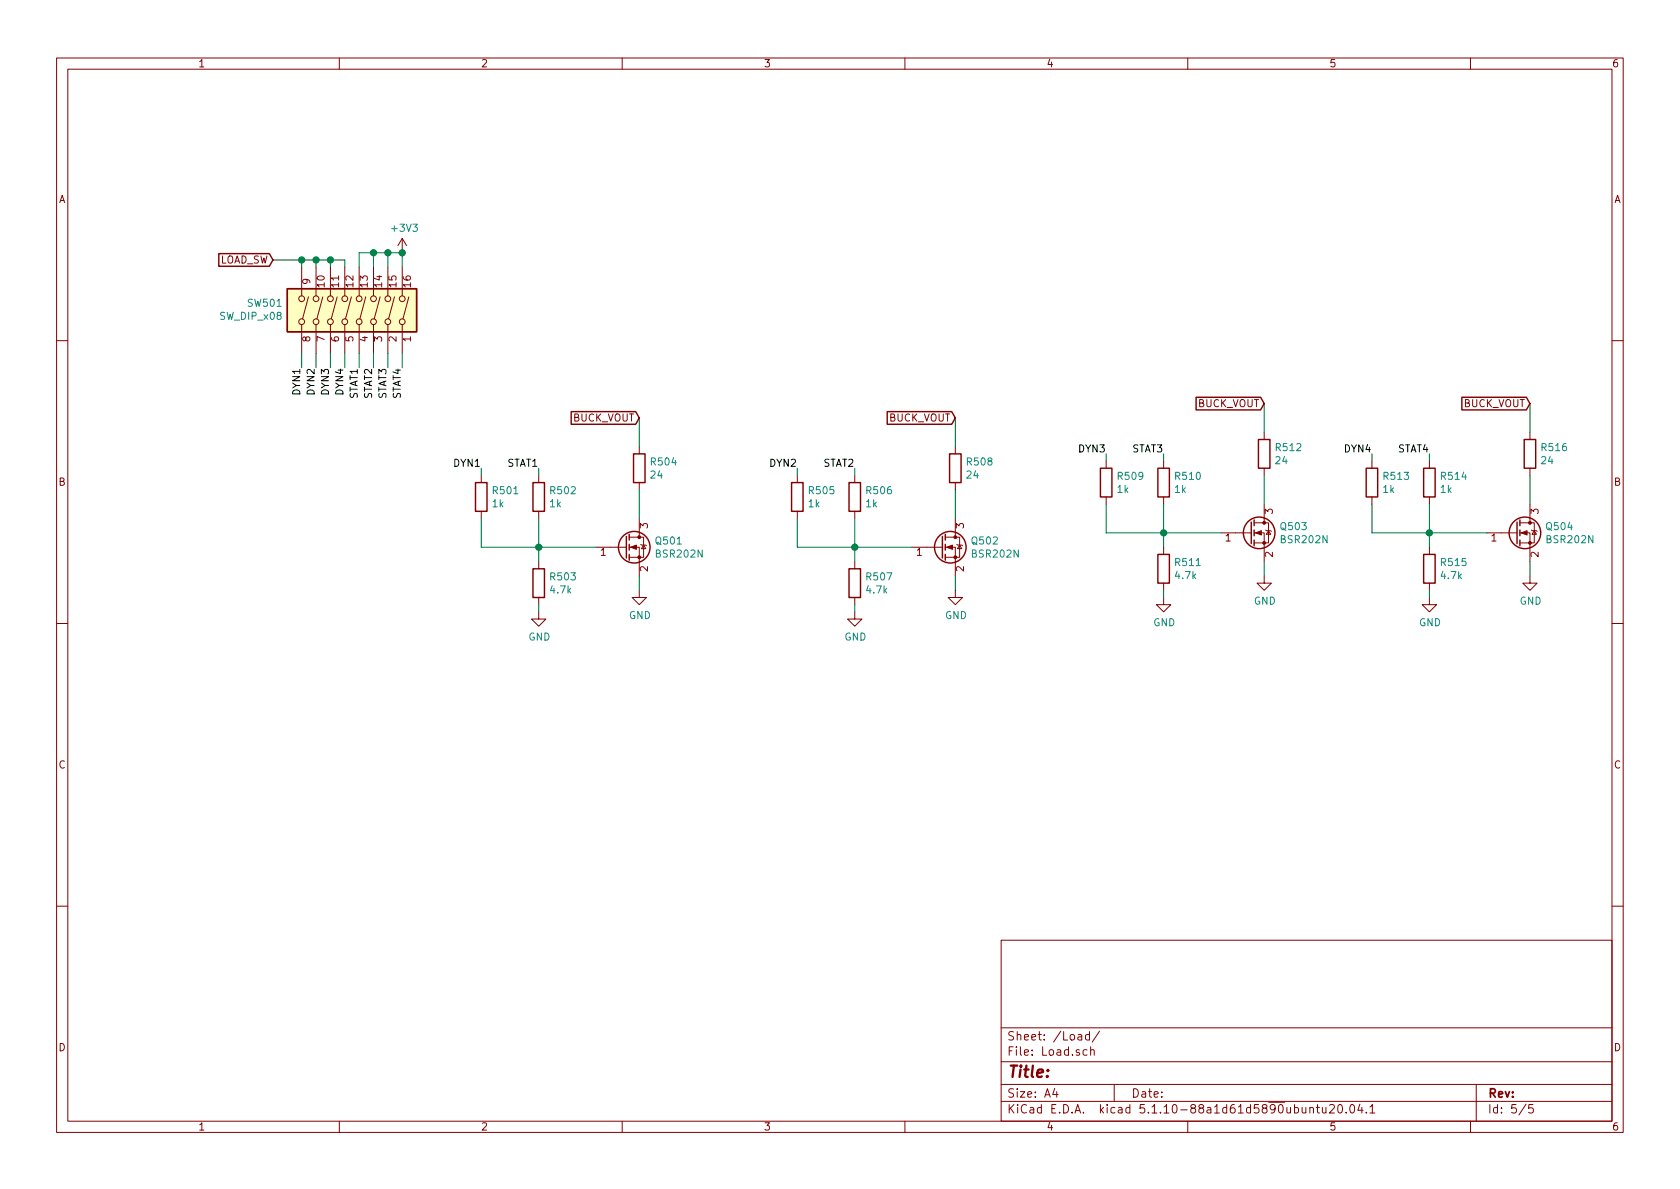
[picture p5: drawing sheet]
<svg xmlns="http://www.w3.org/2000/svg" width="297mm" height="210mm" viewBox="0 0 297 210" stroke-linecap="round" stroke-linejoin="round" font-family="sans-serif">
<g fill="none" stroke="#840000" stroke-width=".18">
<path d="M10 10.3h277v189.9h-277zM12 12.2h273v186.1h-273zM60 10.3v1.9M110 10.3v1.9M160 10.3v1.9M210 10.3v1.9M260 10.3v1.9M53.3 47.2v5.1M53.3 57.4v5.1M54.5 52.5l-1 3.9M55.9 47.2v5.1M55.9 57.4v5.1"/>
<path d="M57.1 52.5l-1.1 3.9M58.4 47.2v5.1M58.4 57.4v5.1M59.6 52.5l-1 3.9M61 47.2v5.1M61 57.4v5.1M62.1 52.5l-1 3.9M63.5 47.2v5.1M63.5 57.4v5.1M64.7 52.5l-1.1 3.9M66 47.2v5.1M66 57.4v5.1"/>
<path d="M67.2 52.5l-1 3.9M68.6 47.2v5.1M68.6 57.4v5.1M69.7 52.5l-1 3.9M71.1 42.2l-.7 1.2M71.1 42.2v2.5M71.1 47.2v5.1M71.1 57.4v5.1M71.1 42.2l.8 1.2M72.3 52.5l-1.1 3.9M10 60.2h2M113 79v1.3"/>
<path d="M168.9 79v1.3M223.5 76.4v1.3M270.5 76.4v1.3M285 60.2h2M85.1 84.1v1.2M85.1 90.4v1.3M95.2 84.1v1.2M95.2 90.4v1.3M95.2 99.3v1.3M105.4 96.8h5.3M111.3 96.8h1.7v5M111.3 95h2.5v3.5h-2.5"/>
<path d="M113 85.3v1.3M113 91.7v3.3M113.3 96.3l.1 .1h.8l.1 .1M113.8 96.4l.4 .6h-.8zM141 84.1v1.2M141 90.4v1.3M151.1 84.1v1.2M151.1 90.4v1.3M151.1 99.3v1.3M161.3 96.8h5.3M167.1 96.8h1.8v5M167.1 95h2.6v3.5h-2.6"/>
<path d="M168.9 85.3v1.3M168.9 91.7v3.3M169.2 96.3l.1 .1h.8l.1 .1M169.7 96.4l.4 .6h-.8zM195.6 81.5v1.3M195.6 87.9v1.2M205.7 81.5v1.3M205.7 87.9v1.2M205.7 96.8v1.2M215.9 94.2h5.3M221.7 94.2h1.8v5.1M221.7 92.5h2.6v3.5h-2.6"/>
<path d="M223.5 82.8v1.3M223.5 89.1v3.4M223.8 93.7l.1 .1h.8l.1 .2M224.3 93.8l.4 .7h-.8zM242.6 81.5v1.3M242.6 87.9v1.2M252.7 81.5v1.3M252.7 87.9v1.2M252.7 96.8v1.2M262.9 94.2h5.3M268.7 94.2h1.8v5.1M268.7 92.5h2.6v3.5h-2.6"/>
<path d="M270.5 82.8v1.3M270.5 89.1v3.4M270.8 93.7l.1 .1h.8l.1 .2M271.3 93.8l.4 .7h-.8zM10 110.3h2M95.2 108.2v1.3h1.3l-1.3 1.2-1.2-1.2h1.2M95.2 105.7v1.2M113 104.4v1.3h1.3l-1.3 1.2-1.2-1.2h1.2M151.1 108.2v1.3h1.3l-1.3 1.2-1.2-1.2h1.2M151.1 105.7v1.2M168.9 104.4v1.3h1.3l-1.3 1.2-1.3-1.2h1.3M205.7 105.7v1.2h1.3l-1.3 1.3-1.2-1.3h1.2"/>
<path d="M205.7 103.1v1.3M223.5 101.8v1.3h1.3l-1.3 1.3-1.3-1.3h1.3M252.7 105.7v1.2h1.3l-1.3 1.3-1.2-1.3h1.2M252.7 103.1v1.3M270.5 101.8v1.3h1.3l-1.3 1.3-1.3-1.3h1.3M285 110.3h2M10 160.2h2M177 166.3h108v32h-108zM285 160.2h2M60 198.3v1.9M110 198.3v1.9M160 198.3v1.9"/>
<path d="M177 194.8h108M177 191.8h108M177 187.8h108M177 181.8h108M186.5 192.5l-.4 1h1M186.8 193v1M190.6 183h.6l.1 .9M191.3 183.3l-.5 .1-.2 .2 .2 .3 .5-.1M192.2 185.7l-.4-.1-.3 .3 .1 .6h.6M192.6 183l-.4-.1-.3 .3 .1 .6 .2 .1 .4-.1M192.6 182.4v1.5M192.8 185.7l.3-.1 .3 .1 .1 .9"/>
<path d="M192.8 185.1v1.5M194.4 182.3l-1.3 2M197 191.8v3M210 198.3v1.9M231.6 196l.2-.2 .4 .1v.9M231.6 195.8v1M232.7 195.8h.6M232.9 195.3v1.3l.4 .2M233.8 195.8l.1 .9 .3 .1 .2-.1M234.4 195.8v1M235.1 195.5l.2-.2h.4l.2 .5-.9 1h.9M236.7 195.4l.3-.1a.94 .94 0 0 1 0 1.5h-.1a1 1 0 0 1-.2-1.4z"/>
<path d="M238 196.7v.1M238.8 195.5l.3-.2a.94 .94 0 0 1 0 1.5 .82 .82 0 0 1-.3-1.3zM240.4 195.2l-.3 1.1h.9M240.8 195.8v1M241.6 196.7v.1M242.2 195.8l.4-.5v1.5M242.2 196.8h.9M260 198.3v1.9M261 191.8v6.5M269.8 195.2l-1.2 2M271 195.3h-.7v.7l.2-.1 .5 .1 .1 .2-.1 .5-.2 .1-.5-.1"/>
<circle cx="53.3" cy="56.9" r=".51"/>
<circle cx="53.3" cy="52.8" r=".51"/>
<circle cx="55.9" cy="52.8" r=".51"/>
<circle cx="55.9" cy="56.9" r=".51"/>
<circle cx="58.4" cy="56.9" r=".51"/>
<circle cx="58.4" cy="52.8" r=".51"/>
<circle cx="61" cy="56.9" r=".51"/>
<circle cx="61" cy="52.8" r=".51"/>
<circle cx="63.5" cy="56.9" r=".51"/>
<circle cx="63.5" cy="52.8" r=".51"/>
<circle cx="66" cy="52.8" r=".51"/>
<circle cx="66" cy="56.9" r=".51"/>
<circle cx="68.6" cy="56.9" r=".51"/>
<circle cx="68.6" cy="52.8" r=".51"/>
<circle cx="71.1" cy="56.9" r=".51"/>
<circle cx="71.1" cy="52.8" r=".51"/>
</g>
<g fill="none" stroke="#840000" stroke-width=".25">
<path d="M38.7 44.9h8.9l.7 1.1-.7 1.1h-8.9zM50.8 51h22.9v7.7h-22.9zM101 72.8h11.4l.6 1.1-.6 1.1h-11.4zM156.9 72.8h11.4l.6 1.1-.6 1.1h-11.4zM211.5 70.3h11.4l.6 1.1-.6 1.1h-11.4zM222.5 77.7h2v5.1h-2zM258.5 70.3h11.4l.6 1.1-.6 1.1h-11.4zM269.5 77.7h2v5.1h-2zM84.1 85.3h2v5.1h-2zM94.2 85.3h2.1v5.1h-2.1zM110.7 94.9v3.8M111.3 94.5v1"/>
<path d="M111.3 96.3v1M111.3 98v1.1M112 80.3h2v5h-2zM140 85.3h2v5.1h-2zM150.1 85.3h2v5.1h-2zM166.6 94.9v3.8M167.1 94.5v1M167.1 96.3v1M167.1 98v1.1M167.9 80.3h2v5h-2zM194.6 82.8h2v5.1h-2zM204.7 98h2.1v5.1h-2.1z"/>
<path d="M204.7 82.8h2.1v5.1h-2.1zM221.2 92.3v3.8M221.7 91.9v1.1M221.7 93.7v1M221.7 95.5v1M241.6 82.8h2v5.1h-2zM251.7 82.8h2v5.1h-2zM251.7 98h2v5.1h-2zM268.2 92.3v3.8M268.7 91.9v1.1M268.7 93.7v1M268.7 95.5v1"/>
<path d="M94.2 100.6h2.1v5.1h-2.1zM150.1 100.6h2v5.1h-2z"/>
<circle cx="112.1" cy="96.8" r="2.79"/>
<circle cx="168" cy="96.8" r="2.79"/>
<circle cx="222.6" cy="94.2" r="2.79"/>
<circle cx="269.6" cy="94.2" r="2.79"/>
</g>
<g fill="#840000" stroke="#840000" stroke-width=".18">
<path d="M269 94.2l1-.4v.8z"/>
<path d="M222 94.2l1-.4v.8z"/>
<path d="M167.4 96.8l1-.4v.7z"/>
<path d="M111.5 96.8l1-.4v.7z"/>
<circle cx="270.5" cy="96" r=".25"/>
<circle cx="270.5" cy="92.5" r=".25"/>
<circle cx="223.5" cy="96" r=".25"/>
<circle cx="223.5" cy="92.5" r=".25"/>
<circle cx="168.9" cy="98.5" r=".25"/>
<circle cx="168.9" cy="95" r=".25"/>
<circle cx="113" cy="98.5" r=".25"/>
<circle cx="113" cy="95" r=".25"/>
</g>
<path d="M50.8 51h22.9v7.7h-22.9z" fill="#ffffc2" stroke="#ffffc2" stroke-width=".18"/>
<g fill="none" stroke="#008400" stroke-width=".18">
<path d="M48.3 46h12.7v1.2M53.3 46v1.2M55.9 46v1.2M58.4 46v1.2M63.5 47.2v-2.5h7.6v2.5M66 44.7v2.5M68.6 44.7v2.5M53.3 62.5v2.5M55.9 62.5v2.5M58.4 62.5v2.5M61 62.5v2.5M63.5 62.5v2.5"/>
<path d="M66 62.5v2.5M68.6 62.5v2.5M71.1 62.5v2.5M113 73.9v5.1M168.9 73.9v5.1M223.5 71.4v5M270.5 71.4v5M85.1 91.7v5.1h20.3M85.1 82.8v1.3M95.2 82.8v1.3M95.2 91.7v7.6M113 86.6v5.1"/>
<path d="M141 82.8v1.3M141 91.7v5.1h20.3M151.1 82.8v1.3M151.1 91.7v7.6M168.9 86.6v5.1M195.6 89.1v5.1h20.3M195.6 80.3v1.2M205.7 80.3v1.2M205.7 89.1v7.7M223.5 84.1v5M223.5 99.3v2.5M242.6 80.3v1.2"/>
<path d="M242.6 89.1v5.1h20.3M252.7 80.3v1.2M252.7 89.1v7.7M270.5 84.1v5M270.5 99.3v2.5M95.2 106.9v1.3M113 101.8v2.6M151.1 106.9v1.3M168.9 101.8v2.6M205.7 104.4v1.3M252.7 104.4v1.3"/>
</g>
<g fill="#008400" stroke="#008400" stroke-width=".25">
<circle cx="252.7" cy="94.2" r=".51"/>
<circle cx="151.1" cy="96.8" r=".51"/>
<circle cx="58.4" cy="46" r=".51"/>
<circle cx="95.3" cy="96.8" r=".51"/>
<circle cx="71.1" cy="44.7" r=".51"/>
<circle cx="55.9" cy="46" r=".51"/>
<circle cx="205.7" cy="94.2" r=".51"/>
<circle cx="68.6" cy="44.7" r=".51"/>
<circle cx="53.3" cy="46" r=".51"/>
<circle cx="66" cy="44.7" r=".51"/>
</g>
<text font-size="2.8" fill="#840000" x="178" y="190.5">Title:</text>
<g font-size="2.1" fill="#840000">
<text x="178" y="184">Sheet: /Load/</text>
<text x="178" y="186.7">File: Load.sch</text>
<text x="178" y="196.9">KiCad E.D.A. kicad 5.1.10-88a1d61d5890ubuntu20.04.1</text>
<text x="178" y="194.1">Size: A4</text>
<text x="200" y="194.1">Date:</text>
<text x="263" y="194.1">Rev:</text>
<text x="263" y="196.9">Id: 5/5</text>
</g>
<g font-size="1.8" fill="#840000">
<text x="35" y="11.9">1</text>
<text x="85" y="11.9">2</text>
<text x="135" y="11.9">3</text>
<text x="185" y="11.9">4</text>
<text x="235" y="11.9">5</text>
<text x="285" y="11.9">6</text>
<text x="10.4" y="35.9">A</text>
<text x="285.4" y="35.9">A</text>
<text x="38.6" y="46.6">LOAD_SW</text>
<text x="54.9" y="50.3" transform="rotate(-90 54.9 50.3)">9</text>
<text x="57.4" y="50.7" transform="rotate(-90 57.4 50.7)">10</text>
<text x="59.9" y="50.7" transform="rotate(-90 59.9 50.7)">11</text>
<text x="62.5" y="50.7" transform="rotate(-90 62.5 50.7)">12</text>
<text x="65" y="50.7" transform="rotate(-90 65 50.7)">13</text>
<text x="67.6" y="50.7" transform="rotate(-90 67.6 50.7)">14</text>
<text x="70.1" y="50.7" transform="rotate(-90 70.1 50.7)">15</text>
<text x="72.6" y="50.7" transform="rotate(-90 72.6 50.7)">16</text>
<text x="54.9" y="60.4" transform="rotate(-90 54.9 60.4)">8</text>
<text x="57.4" y="60.4" transform="rotate(-90 57.4 60.4)">7</text>
<text x="59.9" y="60.4" transform="rotate(-90 59.9 60.4)">6</text>
<text x="62.5" y="60.4" transform="rotate(-90 62.5 60.4)">5</text>
<text x="65" y="60.4" transform="rotate(-90 65 60.4)">4</text>
<text x="67.6" y="60.4" transform="rotate(-90 67.6 60.4)">3</text>
<text x="70.1" y="60.4" transform="rotate(-90 70.1 60.4)">2</text>
<text x="72.6" y="60.4" transform="rotate(-90 72.6 60.4)">1</text>
<text x="101.2" y="74.5">BUCK_VOUT</text>
<text x="157.1" y="74.5">BUCK_VOUT</text>
<text x="211.7" y="72">BUCK_VOUT</text>
<text x="258.7" y="72">BUCK_VOUT</text>
<text x="10.4" y="85.9">B</text>
<text x="285.4" y="85.9">B</text>
<text x="114.6" y="93.4" transform="rotate(-90 114.6 93.4)">3</text>
<text x="170.4" y="93.4" transform="rotate(-90 170.4 93.4)">3</text>
<text x="216.7" y="95.8">1</text>
<text x="225" y="90.9" transform="rotate(-90 225 90.9)">3</text>
<text x="263.7" y="95.8">1</text>
<text x="272" y="90.9" transform="rotate(-90 272 90.9)">3</text>
<text x="106.2" y="98.3">1</text>
<text x="114.6" y="101.1" transform="rotate(-90 114.6 101.1)">2</text>
<text x="162.1" y="98.3">1</text>
<text x="170.4" y="101.1" transform="rotate(-90 170.4 101.1)">2</text>
<text x="225" y="98.5" transform="rotate(-90 225 98.5)">2</text>
<text x="272" y="98.5" transform="rotate(-90 272 98.5)">2</text>
<text x="10.4" y="135.9">C</text>
<text x="285.4" y="135.9">C</text>
<text x="10.4" y="185.9">D</text>
<text x="285.4" y="185.9">D</text>
<text x="35" y="199.9">1</text>
<text x="85" y="199.9">2</text>
<text x="135" y="199.9">3</text>
<text x="185" y="199.9">4</text>
<text x="235" y="199.9">5</text>
<text x="285" y="199.9">6</text>
</g>
<g font-size="1.8" fill="#008484">
<text x="69.4" y="41">+3V3</text>
<text x="39" y="56.6">SW_DIP_x08</text>
<text x="43.9" y="54.2">SW501</text>
<text x="115.2" y="82.3">R504</text>
<text x="171.1" y="82.3">R508</text>
<text x="225.6" y="82.1">24</text>
<text x="225.7" y="79.8">R512</text>
<text x="272.6" y="82.1">24</text>
<text x="272.7" y="79.8">R516</text>
<text x="87.1" y="89.7">1k</text>
<text x="87.3" y="87.4">R501</text>
<text x="97.3" y="89.7">1k</text>
<text x="97.4" y="87.4">R502</text>
<text x="115.1" y="84.6">24</text>
<text x="143" y="89.7">1k</text>
<text x="143.2" y="87.4">R505</text>
<text x="153.1" y="89.7">1k</text>
<text x="153.3" y="87.4">R506</text>
<text x="171" y="84.6">24</text>
<text x="197.6" y="87.2">1k</text>
<text x="197.8" y="84.9">R509</text>
<text x="207.7" y="87.2">1k</text>
<text x="207.9" y="84.9">R510</text>
<text x="244.6" y="87.2">1k</text>
<text x="244.8" y="84.9">R513</text>
<text x="254.7" y="87.2">1k</text>
<text x="254.9" y="84.9">R514</text>
<text x="226.6" y="93.7">Q503</text>
<text x="273.6" y="93.7">Q504</text>
<text x="116.1" y="96.3">Q501</text>
<text x="116.2" y="98.6">BSR202N</text>
<text x="172" y="96.3">Q502</text>
<text x="172" y="98.6">BSR202N</text>
<text x="207.9" y="100.1">R511</text>
<text x="226.6" y="96.1">BSR202N</text>
<text x="254.9" y="100.1">R515</text>
<text x="273.6" y="96.1">BSR202N</text>
<text x="97.4" y="104.9">4.7k</text>
<text x="97.4" y="102.6">R503</text>
<text x="153.3" y="104.9">4.7k</text>
<text x="153.3" y="102.6">R507</text>
<text x="207.9" y="102.4">4.7k</text>
<text x="221.7" y="106.9">GND</text>
<text x="254.9" y="102.4">4.7k</text>
<text x="268.7" y="106.9">GND</text>
<text x="93.4" y="113.3">GND</text>
<text x="111.2" y="109.5">GND</text>
<text x="149.3" y="113.3">GND</text>
<text x="167.1" y="109.5">GND</text>
<text x="203.9" y="110.7">GND</text>
<text x="250.9" y="110.7">GND</text>
</g>
<g font-size="1.8">
<text x="53.1" y="69.7" transform="rotate(-90 53.1 69.7)">DYN1</text>
<text x="55.6" y="69.7" transform="rotate(-90 55.6 69.7)">DYN2</text>
<text x="58.2" y="69.7" transform="rotate(-90 58.2 69.7)">DYN3</text>
<text x="60.7" y="69.7" transform="rotate(-90 60.7 69.7)">DYN4</text>
<text x="63.2" y="70.6" transform="rotate(-90 63.2 70.6)">STAT1</text>
<text x="65.8" y="70.6" transform="rotate(-90 65.8 70.6)">STAT2</text>
<text x="68.3" y="70.6" transform="rotate(-90 68.3 70.6)">STAT3</text>
<text x="70.9" y="70.6" transform="rotate(-90 70.9 70.6)">STAT4</text>
<text x="80.4" y="82.5">DYN1</text>
<text x="89.6" y="82.5">STAT1</text>
<text x="136.2" y="82.5">DYN2</text>
<text x="145.5" y="82.5">STAT2</text>
<text x="190.9" y="80">DYN3</text>
<text x="200.1" y="80">STAT3</text>
<text x="237.8" y="80">DYN4</text>
<text x="247.1" y="80">STAT4</text>
</g>
</svg>
